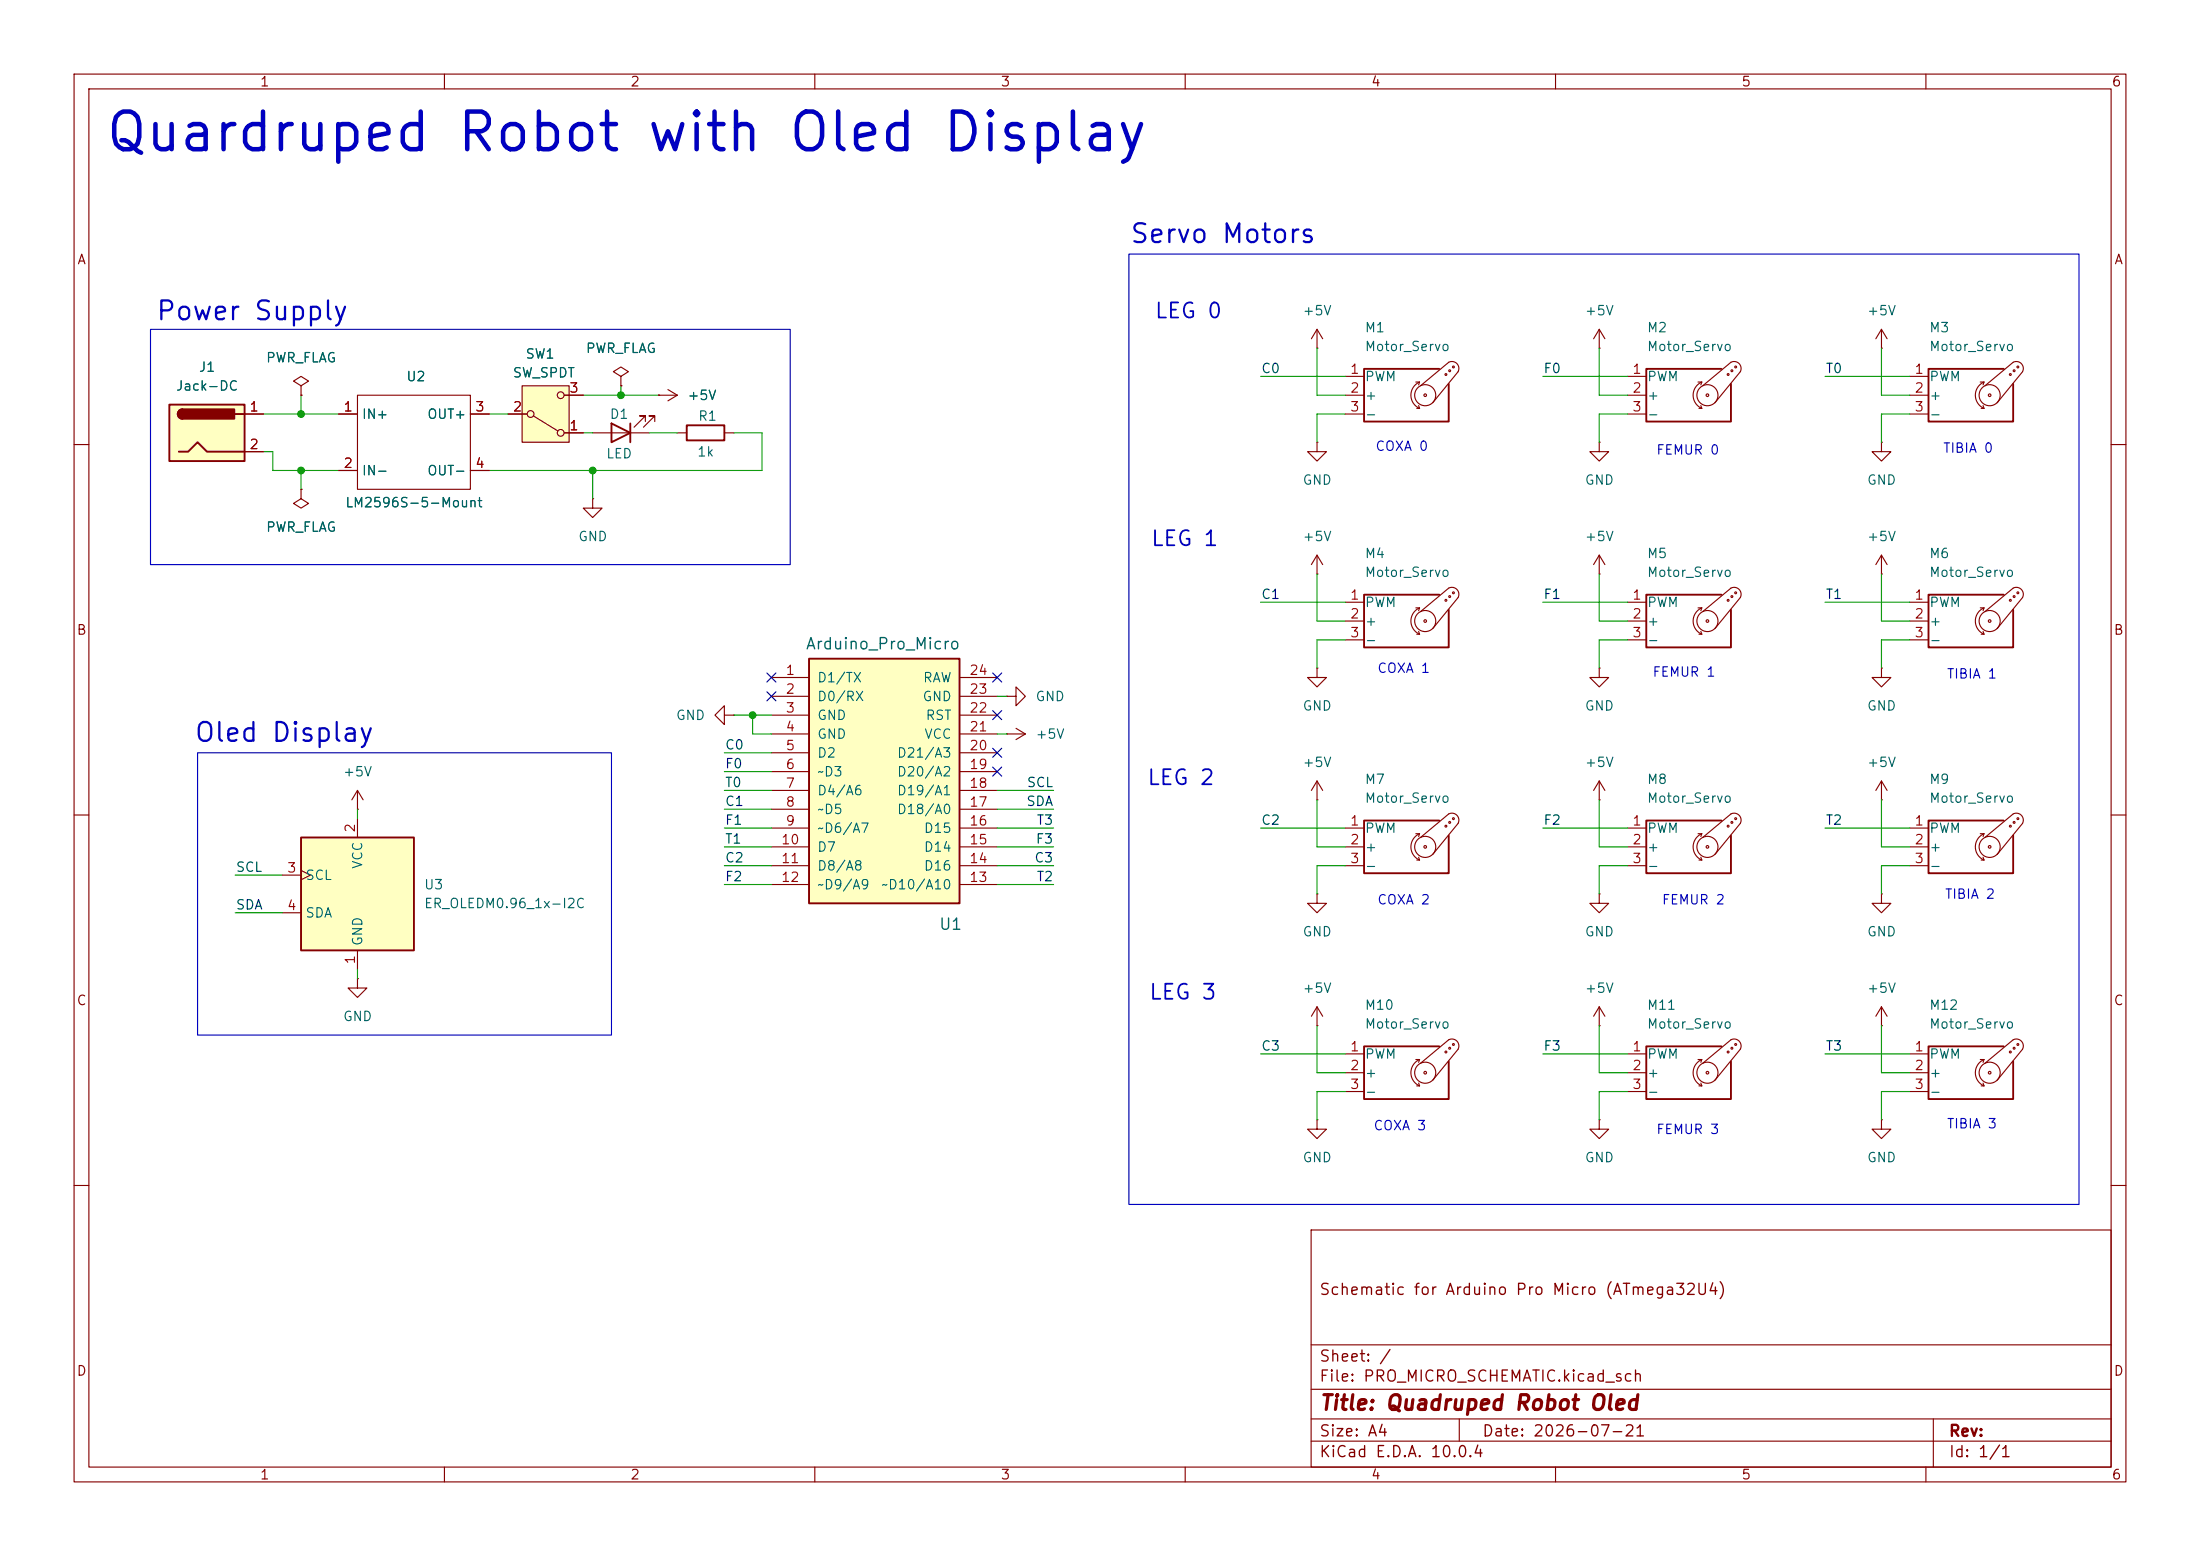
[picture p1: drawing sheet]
<svg xmlns="http://www.w3.org/2000/svg" width="297mm" height="210mm" viewBox="0 0 297 210" stroke-linecap="round" stroke-linejoin="round" font-family="sans-serif">
<g fill="none" stroke="#840000" stroke-width=".15">
<path d="M10 10h277v190h-277zM12 12h273v186h-273zM60 10v2M110 10v2M160 10v2M210 10v2M260 10v2M177.8 47h.1M177.8 44.5l-.8 1.2M177.8 44.5l.8 1.2M177.8 44.5v2.5M215.9 47h.1"/>
<path d="M215.9 44.5l-.8 1.2M215.9 44.5l.8 1.2M215.9 44.5v2.5M254 59.7v1.3h1.3l-1.3 1.2-1.3-1.2h1.3M254 59.7h.1M10 60h2M285 60h2M10 110h2M177.8 108h.1M177.8 105.4v2.6M177.8 105.4l-.8 1.3M177.8 105.4l.8 1.3"/>
<path d="M181.6 111.8h2.5M181.6 114.3h2.5M181.6 116.8h2.5M191.1 112.5h.5M191.3 116.1h.3M191.5 115.7l.1 .4M191.6 112.5a1.94 1.94 0 0 0-1.1 1.8 1.94 1.94 0 0 0 1.1 1.8M191.6 112.5l-.1 .4M196.8 111.1a.94 .94 0 0 0-.1-1.1 .94 .94 0 0 0-1.1-.1l-3.8 3.1M196.8 111.1l-3.4 4.2M285 110h2M177.8 138.4h.1"/>
<path d="M177.8 135.9v2.5M177.8 135.9l-.8 1.3M177.8 135.9l.8 1.3M10 160h2M177 166h108v32h-108zM285 160h2M60 198v2M110 198v2M160 198v2M177 194.5h108M177 191.5h108M177 187.5h108"/>
<path d="M177 181.5h108M197 191.5v3M210 198v2M260 198v2M261 191.5v6.5"/>
<circle cx="192.4" cy="114.3" r=".18"/>
<circle cx="192.4" cy="114.3" r="1.42"/>
<circle cx="195.2" cy="111.5" r=".13"/>
<circle cx="195.7" cy="111" r=".13"/>
<circle cx="196.2" cy="110.5" r=".13"/>
</g>
<path d="M194.3 110.7h-10.2v7.2h11.5v-5.1" fill="none" stroke="#840000" stroke-width=".25"/>
<path d="M109.2 88.9h20.3v33h-20.3z" fill="#ffffc2"/>
<path d="M82.5 57.2l2.6 1.2-2.6 1.3zM85.1 57.2v2.5M92.7 57.4h5.1v2h-5.1zM109.2 88.9h20.3v33h-20.3zM270.5 80.3h-10.2v7.1h11.5v-5.1M232.4 110.7h-10.2v7.2h11.5v-5.1M194.3 141.2h-10.2v7.1h11.5v-5M270.5 141.2h-10.2v7.1h11.5v-5" fill="none" stroke="#840000" stroke-width=".25"/>
<g fill="none" stroke="#840000" stroke-width=".15">
<path d="M45.7 55.9h2.6M48.3 53.3h15.2v12.7h-15.2zM63.5 55.9h2.5M80 58.4h7.6M87.1 56.9v-.8h-.7h.7l-1.5 1.6M88.4 56.9v-.8h-.8h.8l-1.5 1.6M88.9 53.3h.1M88.9 53.3h2.5M90.2 52.6l1.2 .7M91.4 58.4h1.3M91.4 53.3l-1.2 .8M97.8 58.4h1.3"/>
<path d="M177.8 59.7v1.3h1.3l-1.3 1.2-1.3-1.2h1.3M177.8 59.7h.1M40.6 66v1.3l1.1 .6-1.1 .7-1-.7 1-.6M40.6 66h.1M45.7 63.5h2.6M63.5 63.5h2.5M80 67.3v1.3h1.3l-1.3 1.3-1.3-1.3h1.3M80 67.3h.1M104.1 91.4h5.1M104.1 94h5.1M104.1 96.5h5.1M104.1 99.1h5.1"/>
<path d="M129.5 91.4h5.1M129.5 94h5.1M129.5 96.5h5.1M129.5 99.1h5.1M135.9 94h1.3v-1.3l1.2 1.3-1.2 1.3v-1.3M135.9 94h.1M135.9 99.1h.1M135.9 99.1h2.5M137.2 98.3l1.2 .8M138.4 99.1l-1.2 .7M215.9 90.2v1.2h1.3l-1.3 1.3-1.3-1.3h1.3M215.9 90.2h.1"/>
<path d="M254 90.2v1.2h1.3l-1.3 1.3-1.3-1.3h1.3M254 90.2h.1M257.8 81.3h2.5M257.8 83.8h2.5M257.8 86.4h2.5M267.3 82h.5M267.5 85.6h.3M267.7 85.2l.1 .4M267.8 82a1.94 1.94 0 0 0-1.1 1.8 1.94 1.94 0 0 0 1.1 1.8M267.8 82l-.1 .4M268 82.6l3.8-3.2a.94 .94 0 0 1 1.1 .1 .94 .94 0 0 1 .1 1.1l-3.4 4.2M104.1 101.6h5.1"/>
<path d="M104.1 104.1h5.1M104.1 106.7h5.1M104.1 109.2h5.1M104.1 111.8h5.1M104.1 114.3h5.1M104.1 116.8h5.1M104.1 119.4h5.1M129.5 101.6h5.1M129.5 104.1h5.1M129.5 106.7h5.1M129.5 109.2h5.1M129.5 111.8h5.1"/>
<path d="M129.5 114.3h5.1M129.5 116.8h5.1M129.5 119.4h5.1M215.9 108h.1M215.9 105.4l-.8 1.3M215.9 105.4l.8 1.3M215.9 105.4v2.6M219.7 111.8h2.5M219.7 114.3h2.5M219.7 116.8h2.5M229.2 112.5h.5M229.4 116.1h.3"/>
<path d="M229.6 115.7l.1 .4M229.7 112.5a1.94 1.94 0 0 0-1.1 1.8 1.94 1.94 0 0 0 1.1 1.8M229.7 112.5l-.1 .4M234.9 111.1a.94 .94 0 0 0-.1-1.1 .94 .94 0 0 0-1.1-.1l-3.8 3.1M234.9 111.1l-3.4 4.2M254 108h.1M254 105.4v2.6M254 105.4l-.8 1.3M254 105.4l.8 1.3M48.3 132.1v1.3h1.2l-1.2 1.2-1.3-1.2h1.3M48.3 132.1h.1M254 120.7v1.2h1.3l-1.3 1.3-1.3-1.3h1.3"/>
<path d="M254 120.7h.1M254 138.4h.1M254 135.9l-.8 1.3M254 135.9l.8 1.3M254 135.9v2.5M177.8 151.1v1.3h1.3l-1.3 1.3-1.3-1.3h1.3M177.8 151.1h.1M181.6 142.2h2.5M181.6 144.8h2.5M181.6 147.3h2.5M191.1 143h.5M191.3 146.6h.3"/>
<path d="M191.5 146.2l.1 .4M191.6 143a1.94 1.94 0 0 0-1.1 1.8 1.94 1.94 0 0 0 1.1 1.8M191.6 143l-.1 .4M196.8 141.6a.94 .94 0 0 0-.1-1.1 .94 .94 0 0 0-1.1-.2l-3.8 3.2M196.8 141.6l-3.4 4.2M257.8 142.2h2.5M257.8 144.8h2.5M257.8 147.3h2.5M267.3 143h.5M267.5 146.6h.3M267.7 146.2l.1 .4M267.8 143a1.94 1.94 0 0 0-1.1 1.8 1.94 1.94 0 0 0 1.1 1.8"/>
<path d="M267.8 143l-.1 .4M268 143.5l3.8-3.2a.94 .94 0 0 1 1.1 .2 .94 .94 0 0 1 .1 1.1l-3.4 4.2"/>
<circle cx="268.6" cy="83.8" r="1.42"/>
<circle cx="268.6" cy="83.8" r=".18"/>
<circle cx="271.4" cy="81" r=".13"/>
<circle cx="271.9" cy="80.5" r=".13"/>
<circle cx="272.4" cy="80" r=".13"/>
<circle cx="230.5" cy="114.3" r=".18"/>
<circle cx="230.5" cy="114.3" r="1.42"/>
<circle cx="233.3" cy="111.5" r=".13"/>
<circle cx="233.8" cy="111" r=".13"/>
<circle cx="234.3" cy="110.5" r=".13"/>
<circle cx="192.4" cy="144.8" r=".18"/>
<circle cx="192.4" cy="144.8" r="1.42"/>
<circle cx="195.2" cy="142" r=".13"/>
<circle cx="195.7" cy="141.5" r=".13"/>
<circle cx="196.2" cy="141" r=".13"/>
<circle cx="268.6" cy="144.8" r="1.42"/>
<circle cx="268.6" cy="144.8" r=".18"/>
<circle cx="271.4" cy="142" r=".13"/>
<circle cx="271.9" cy="141.5" r=".13"/>
<circle cx="272.4" cy="141" r=".13"/>
</g>
<path d="M40.6 113h15.3v15.3h-15.3z" fill="#ffffc2"/>
<path d="M194.3 49.8h-10.2v7.1h11.5v-5.1M40.6 113h15.3v15.3h-15.3z" fill="none" stroke="#840000" stroke-width=".25"/>
<g fill="none" stroke="#840000" stroke-width=".15">
<path d="M181.6 50.8h2.5M181.6 53.3h2.5M181.6 55.9h2.5M191.1 51.6h.5M191.3 55.1h.3M191.5 54.7l.1 .4M191.6 51.6a1.94 1.94 0 0 0-1.1 1.7 1.94 1.94 0 0 0 1.1 1.8M191.6 51.6l-.1 .3M196.8 50.2a.94 .94 0 0 0-.1-1.1 .94 .94 0 0 0-1.1-.2l-3.8 3.2M196.8 50.2l-3.4 4.2M38.1 118.1h2.5M40.6 117.5l1.3 .6-1.3 .6"/>
<path d="M48.3 110.5v2.5M38.1 123.2h2.5M48.3 128.3v2.5"/>
<circle cx="192.4" cy="53.3" r=".18"/>
<circle cx="192.4" cy="53.3" r="1.42"/>
<circle cx="195.2" cy="50.5" r=".13"/>
<circle cx="195.7" cy="50" r=".13"/>
<circle cx="196.2" cy="49.5" r=".13"/>
</g>
<path d="M70.5 52.1h6.3v7.6h-6.3z" fill="#ffffc2"/>
<g fill="none" stroke="#840000" stroke-width=".15">
<path d="M40.6 52.1l1.1-.7-1.1-.6-1 .6 1 .7v1.2M40.6 53.3h.1M68.6 55.9h2.5M70.5 52.1h6.3v7.6h-6.3zM72 56.1l3.3 2.1M76.2 58.4h2.5M76.2 53.3h2.5M83.8 50.8l1-.6-1-.7-1 .7 1 .6v1.3M83.8 52.1h.1M257.8 55.9h2.5M257.8 53.3h2.5M257.8 50.8h2.5"/>
<path d="M267.3 51.6h.5M267.5 55.1h.3M267.7 54.7l.1 .4M267.8 51.6a1.94 1.94 0 0 0-1.1 1.7 1.94 1.94 0 0 0 1.1 1.8M267.8 51.6l-.1 .3M268 52.1l3.8-3.2a.94 .94 0 0 1 1.1 .2 .94 .94 0 0 1 .1 1.1l-3.4 4.2M215.9 77.5h.1M215.9 74.9l-.8 1.3M215.9 74.9l.8 1.3M215.9 74.9v2.6M254 77.5h.1M254 74.9l-.8 1.3"/>
<path d="M254 74.9l.8 1.3M254 74.9v2.6M97.8 96.5v-1.2l-1.3 1.2 1.3 1.3v-1.3h1.3M99.1 96.5h.1M181.6 81.3h2.5M181.6 83.8h2.5M181.6 86.4h2.5M191.1 82h.5M191.3 85.6h.3M191.5 85.2l.1 .4M191.6 82a1.94 1.94 0 0 0-1.1 1.8 1.94 1.94 0 0 0 1.1 1.8M191.6 82l-.1 .4"/>
<path d="M196.8 80.6a.94 .94 0 0 0-.1-1.1 .94 .94 0 0 0-1.1-.1l-3.8 3.2M196.8 80.6l-3.4 4.2M219.7 81.3h2.5M219.7 83.8h2.5M219.7 86.4h2.5M229.2 82h.5M229.4 85.6h.3M229.6 85.2l.1 .4M229.7 82a1.94 1.94 0 0 0-1.1 1.8 1.94 1.94 0 0 0 1.1 1.8M229.7 82l-.1 .4M229.9 82.6l3.8-3.2a.94 .94 0 0 1 1.1 .1 .94 .94 0 0 1 .1 1.1l-3.4 4.2M48.3 109.2h.1"/>
<path d="M48.3 106.7l-.8 1.3M48.3 106.7l.7 1.3M48.3 106.7v2.5M257.8 111.8h2.5M257.8 114.3h2.5M257.8 116.8h2.5M267.3 112.5h.5M267.5 116.1h.3M267.7 115.7l.1 .4M267.8 112.5a1.94 1.94 0 0 0-1.1 1.8 1.94 1.94 0 0 0 1.1 1.8M267.8 112.5l-.1 .4M273 111.1a.94 .94 0 0 0-.1-1.1 .94 .94 0 0 0-1.1-.1l-3.8 3.1"/>
<path d="M273 111.1l-3.4 4.2M215.9 120.7v1.2h1.3l-1.3 1.3-1.3-1.3h1.3M215.9 120.7h.1M215.9 138.4h.1M215.9 135.9v2.5M215.9 135.9l-.8 1.3M215.9 135.9l.8 1.3"/>
<circle cx="71.6" cy="55.9" r=".46"/>
<circle cx="75.7" cy="58.4" r=".46"/>
<circle cx="75.7" cy="53.3" r=".46"/>
<circle cx="268.6" cy="53.3" r="1.42"/>
<circle cx="268.6" cy="53.3" r=".18"/>
<circle cx="271.4" cy="50.5" r=".13"/>
<circle cx="271.9" cy="50" r=".13"/>
<circle cx="272.4" cy="49.5" r=".13"/>
<circle cx="192.4" cy="83.8" r=".18"/>
<circle cx="192.4" cy="83.8" r="1.42"/>
<circle cx="195.2" cy="81" r=".13"/>
<circle cx="195.7" cy="80.5" r=".13"/>
<circle cx="196.2" cy="80" r=".13"/>
<circle cx="230.5" cy="83.8" r=".18"/>
<circle cx="230.5" cy="83.8" r="1.42"/>
<circle cx="233.3" cy="81" r=".13"/>
<circle cx="233.8" cy="80.5" r=".13"/>
<circle cx="234.3" cy="80" r=".13"/>
<circle cx="268.6" cy="114.3" r="1.42"/>
<circle cx="268.6" cy="114.3" r=".18"/>
<circle cx="271.4" cy="111.5" r=".13"/>
<circle cx="271.9" cy="111" r=".13"/>
<circle cx="272.4" cy="110.5" r=".13"/>
</g>
<path d="M270.5 49.8h-10.2v7.1h11.5v-5.1M194.3 80.3h-10.2v7.1h11.5v-5.1M232.4 80.3h-10.2v7.1h11.5v-5.1M270.5 110.7h-10.2v7.2h11.5v-5.1" fill="none" stroke="#840000" stroke-width=".25"/>
<path d="M22.9 54.6h10.1v7.6h-10.1z" fill="#ffffc2"/>
<path d="M22.9 54.6h10.1v7.6h-10.1zM24.6 55.2a.64 .64 0 0 0-.6 .7 .64 .64 0 0 0 .6 .6M31.7 55.9h1.3M232.4 49.8h-10.2v7.1h11.5v-5.1M24.1 61h1.3l1.3-1.3 1.2 1.3h5.1M232.4 141.2h-10.2v7.1h11.5v-5" fill="none" stroke="#840000" stroke-width=".25"/>
<g fill="#840000" stroke="#840000" stroke-width=".25">
<path d="M24.2 55.4l.4-.2v1.3a.63 .63 0 0 1-.5-.4 .63 .63 0 0 1 .1-.7z"/>
<path d="M24.6 55.2h7v1.3h-7z"/>
</g>
<g fill="none" stroke="#840000" stroke-width=".15">
<path d="M33 55.9h2.6M40.6 53.3h.1M45.7 55.9h2.6M63.5 55.9h2.5M68.6 55.9h2.5M76.2 53.3h2.5M76.2 58.4h2.5M83.8 52.1h.1M88.9 53.3h.1M215.9 59.7v1.3h1.3l-1.3 1.2-1.3-1.2h1.3M215.9 59.7h.1M219.7 55.9h2.5"/>
<path d="M219.7 50.8h2.5M219.7 53.3h2.5M229.2 51.6h.5M229.4 55.1h.3M229.6 54.7l.1 .4M229.7 51.6a1.94 1.94 0 0 0-1.1 1.7 1.94 1.94 0 0 0 1.1 1.8M229.7 51.6l-.1 .3M229.9 52.1l3.8-3.2a.94 .94 0 0 1 1.1 .2 .94 .94 0 0 1 .1 1.1l-3.4 4.2M254 47h.1M254 44.5l-.8 1.2M254 44.5l.8 1.2M254 44.5v2.5"/>
<path d="M33 61h2.6M40.6 66h.1M45.7 63.5h2.6M63.5 63.5h2.5M177.8 77.5h.1M177.8 74.9l-.8 1.3M177.8 74.9l.8 1.3M177.8 74.9v2.6M177.8 90.2v1.2h1.3l-1.3 1.3-1.3-1.3h1.3M177.8 90.2h.1M177.8 120.7v1.2h1.3l-1.3 1.3-1.3-1.3h1.3M177.8 120.7h.1"/>
<path d="M215.9 151.1v1.3h1.3l-1.3 1.3-1.3-1.3h1.3M215.9 151.1h.1M219.7 142.2h2.5M219.7 144.8h2.5M219.7 147.3h2.5M229.2 143h.5M229.4 146.6h.3M229.6 146.2l.1 .4M229.7 143a1.94 1.94 0 0 0-1.1 1.8 1.94 1.94 0 0 0 1.1 1.8M229.7 143l-.1 .4M229.9 143.5l3.8-3.2a.94 .94 0 0 1 1.1 .2 .94 .94 0 0 1 .1 1.1l-3.4 4.2M254 151.1v1.3h1.3l-1.3 1.3-1.3-1.3h1.3"/>
<path d="M254 151.1h.1"/>
<circle cx="230.5" cy="53.3" r=".18"/>
<circle cx="230.5" cy="53.3" r="1.42"/>
<circle cx="233.3" cy="50.5" r=".13"/>
<circle cx="233.8" cy="50" r=".13"/>
<circle cx="234.3" cy="49.5" r=".13"/>
<circle cx="230.5" cy="144.8" r=".18"/>
<circle cx="230.5" cy="144.8" r="1.42"/>
<circle cx="233.3" cy="142" r=".13"/>
<circle cx="233.8" cy="141.5" r=".13"/>
<circle cx="234.3" cy="141" r=".13"/>
</g>
<g fill="none" stroke="#009600" stroke-width=".15">
<path d="M35.6 55.9h10.1M40.6 53.3v2.6M66 55.9h2.6M78.7 58.4h1.3M78.7 53.3h10.2M83.8 52.1v1.2M87.6 58.4h3.8M99.1 58.4h3.8v5.1h-36.9M170.2 50.8h11.4M177.8 47v6.3h3.8M181.6 55.9h-3.8v3.8M208.3 50.8h11.4"/>
<path d="M215.9 47v6.3h3.8M219.7 55.9h-3.8v3.8M246.4 50.8h11.4M254 47v6.3h3.8M257.8 55.9h-3.8v3.8M35.6 61h1.2v2.5h8.9M40.6 63.5v2.5M80 63.5v3.8M177.8 77.5v6.3h3.8M215.9 77.5v6.3h3.8M254 77.5v6.3h3.8M99.1 96.5h5"/>
<path d="M101.6 96.5v2.6h2.5M134.6 99.1h1.3M134.6 94h1.3M170.2 81.3h11.4M181.6 86.4h-3.8v3.8M208.3 81.3h11.4M219.7 86.4h-3.8v3.8M246.4 81.3h11.4M257.8 86.4h-3.8v3.8M31.7 118.1h6.4M48.3 109.2v1.3M97.8 111.8h6.3"/>
<path d="M97.8 116.8h6.3M97.8 114.3h6.3M97.8 119.4h6.3M97.8 109.2h6.3M97.8 106.7h6.3M97.8 104.1h6.3M97.8 101.6h6.3M134.6 111.8h7.6M134.6 116.8h7.6M134.6 114.3h7.6M134.6 119.4h7.6M134.6 109.2h7.6"/>
<path d="M134.6 106.7h7.6M170.2 111.8h11.4M177.8 108v6.3h3.8M181.6 116.8h-3.8v3.9M208.3 111.8h11.4M215.9 108v6.3h3.8M219.7 116.8h-3.8v3.9M246.4 111.8h11.4M254 108v6.3h3.8M257.8 116.8h-3.8v3.9M31.7 123.2h6.4M48.3 130.8v1.3"/>
<path d="M177.8 138.4v6.4h3.8M215.9 138.4v6.4h3.8M254 138.4v6.4h3.8M170.2 142.2h11.4M181.6 147.3h-3.8v3.8M208.3 142.2h11.4M219.7 147.3h-3.8v3.8M246.4 142.2h11.4M257.8 147.3h-3.8v3.8"/>
</g>
<path d="M103.5 90.8l1.2 1.2M103.5 93.4l1.2 1.2M104.7 90.8l-1.2 1.2M104.7 93.4l-1.2 1.2M134 95.9l1.2 1.2M134 90.8l1.2 1.2M135.2 95.9l-1.2 1.2M135.2 90.8l-1.2 1.2M134 103.5l1.2 1.2M134 101l1.2 1.2M135.2 103.5l-1.2 1.2M135.2 101l-1.2 1.2" fill="none" stroke="#000084" stroke-width=".15"/>
<path d="M152.4 34.3h128.3v128.3h-128.3zM20.3 44.5h86.4v31.7h-86.4zM26.7 101.6h55.8v38.1h-55.8z" fill="none" stroke="#0000c2" stroke-width=".15"/>
<g fill="#009600" stroke="#009600" stroke-width=".14">
<circle cx="40.6" cy="63.5" r=".46"/>
<circle cx="40.6" cy="55.9" r=".46"/>
<circle cx="80" cy="63.5" r=".46"/>
<circle cx="83.8" cy="53.3" r=".46"/>
<circle cx="101.6" cy="96.5" r=".46"/>
</g>
<text font-size="5.1" fill="#0000c2" x="13.9" y="21.7">Quardruped Robot with Oled Display</text>
<g font-size="2.5" fill="#0000c2">
<text x="152.4" y="33.4">Servo Motors</text>
<text x="20.9" y="43.9">Power Supply</text>
<text x="26.1" y="100.8">Oled Display</text>
</g>
<g font-size="2" fill="#0000c2">
<text x="155.7" y="43.5">LEG 0</text>
<text x="155.2" y="74.2">LEG 1</text>
<text x="154.7" y="106.5">LEG 2</text>
<text x="155" y="135.4">LEG 3</text>
</g>
<text font-size="2" fill="#840000" x="178" y="190.8">Title: Quadruped Robot Oled</text>
<g font-size="1.5" fill="#006464">
<text x="108.7" y="88">Arduino_Pro_Micro</text>
<text x="126.7" y="125.9">U1</text>
</g>
<g font-size="1.5" fill="#840000">
<text x="178" y="175.2">Schematic for Arduino Pro Micro (ATmega32U4)</text>
<text x="178" y="184.2">Sheet: /</text>
<text x="178" y="186.9">File: PRO_MICRO_SCHEMATIC.kicad_sch</text>
<text x="178" y="197.1">KiCad E.D.A. 10.0.4</text>
<text x="178" y="194.3">Size: A4</text>
<text x="200" y="194.3">Date: 2026-07-21</text>
<text x="263" y="194.3">Rev:</text>
<text x="263" y="197.1">Id: 1/1</text>
</g>
<g font-size="1.3" fill="#840000">
<text x="35" y="12">1</text>
<text x="85" y="12">2</text>
<text x="135" y="12">3</text>
<text x="185" y="12">4</text>
<text x="235" y="12">5</text>
<text x="285" y="12">6</text>
<text x="10.3" y="36">A</text>
<text x="285.3" y="36">A</text>
<text x="10.3" y="86">B</text>
<text x="285.3" y="86">B</text>
<text x="10.3" y="136">C</text>
<text x="285.3" y="136">C</text>
<text x="10.3" y="186">D</text>
<text x="285.3" y="186">D</text>
<text x="35" y="200">1</text>
<text x="85" y="200">2</text>
<text x="135" y="200">3</text>
<text x="185" y="200">4</text>
<text x="235" y="200">5</text>
<text x="285" y="200">6</text>
</g>
<g font-size="1.3" fill="#006464">
<text x="79" y="48">PWR_FLAG</text>
<text x="175.8" y="42.9">+5V</text>
<text x="184.2" y="45.2">M1</text>
<text x="184.2" y="47.7">Motor_Servo</text>
<text x="213.9" y="42.9">+5V</text>
<text x="222.3" y="45.2">M2</text>
<text x="222.3" y="47.7">Motor_Servo</text>
<text x="252" y="42.9">+5V</text>
<text x="260.4" y="45.2">M3</text>
<text x="260.4" y="47.7">Motor_Servo</text>
<text x="23.7" y="53">Jack-DC</text>
<text x="26.7" y="50.5">J1</text>
<text x="35.8" y="49.2">PWR_FLAG</text>
<text x="54.8" y="51.8">U2</text>
<text x="69.1" y="51.3">SW_SPDT</text>
<text x="70.9" y="48.7">SW1</text>
<text x="184.2" y="51.8">PWM</text>
<text x="222.3" y="51.8">PWM</text>
<text x="260.4" y="51.8">PWM</text>
<text x="48.8" y="56.9">IN+</text>
<text x="57.6" y="56.9">OUT+</text>
<text x="82.2" y="56.9">D1</text>
<text x="92.7" y="54.3">+5V</text>
<text x="94.2" y="57.1">R1</text>
<text x="184.2" y="54.3">+</text>
<text x="184.2" y="56.9">-</text>
<text x="222.3" y="54.3">+</text>
<text x="222.3" y="56.9">-</text>
<text x="260.4" y="54.3">+</text>
<text x="260.4" y="56.9">-</text>
<text x="48.8" y="64.5">IN-</text>
<text x="57.6" y="64.5">OUT-</text>
<text x="81.7" y="62.2">LED</text>
<text x="94" y="61.9">1k</text>
<text x="175.8" y="65.7">GND</text>
<text x="213.9" y="65.7">GND</text>
<text x="252" y="65.7">GND</text>
<text x="46.5" y="68.8">LM2596S-5-Mount</text>
<text x="35.8" y="72.1">PWR_FLAG</text>
<text x="78" y="73.4">GND</text>
<text x="175.8" y="73.4">+5V</text>
<text x="184.2" y="75.6">M4</text>
<text x="213.9" y="73.4">+5V</text>
<text x="222.3" y="75.6">M5</text>
<text x="252" y="73.4">+5V</text>
<text x="260.4" y="75.6">M6</text>
<text x="184.2" y="78.2">Motor_Servo</text>
<text x="184.2" y="82.3">PWM</text>
<text x="222.3" y="78.2">Motor_Servo</text>
<text x="222.3" y="82.3">PWM</text>
<text x="260.4" y="78.2">Motor_Servo</text>
<text x="260.4" y="82.3">PWM</text>
<text x="184.2" y="84.8">+</text>
<text x="184.2" y="87.3">-</text>
<text x="222.3" y="84.8">+</text>
<text x="222.3" y="87.3">-</text>
<text x="260.4" y="84.8">+</text>
<text x="260.4" y="87.3">-</text>
<text x="110.2" y="92.4">D1/TX</text>
<text x="110.2" y="95">D0/RX</text>
<text x="124.5" y="95">GND</text>
<text x="124.5" y="92.4">RAW</text>
<text x="139.7" y="95">GND</text>
<text x="91.2" y="97.5">GND</text>
<text x="110.2" y="97.5">GND</text>
<text x="110.2" y="100">GND</text>
<text x="124.7" y="100">VCC</text>
<text x="124.9" y="97.5">RST</text>
<text x="139.7" y="100">+5V</text>
<text x="175.8" y="96.2">GND</text>
<text x="213.9" y="96.2">GND</text>
<text x="252" y="96.2">GND</text>
<text x="46.2" y="105.1">+5V</text>
<text x="110.2" y="102.6">D2</text>
<text x="110.2" y="105.1">~D3</text>
<text x="110.2" y="107.7">D4/A6</text>
<text x="121" y="107.7">D19/A1</text>
<text x="121" y="105.1">D20/A2</text>
<text x="121" y="102.6">D21/A3</text>
<text x="175.8" y="103.8">+5V</text>
<text x="184.2" y="106.1">M7</text>
<text x="213.9" y="103.8">+5V</text>
<text x="222.3" y="106.1">M8</text>
<text x="252" y="103.8">+5V</text>
<text x="260.4" y="106.1">M9</text>
<text x="110.2" y="110.2">~D5</text>
<text x="110.2" y="112.7">~D6/A7</text>
<text x="121" y="110.2">D18/A0</text>
<text x="124.6" y="112.7">D15</text>
<text x="184.2" y="108.7">Motor_Servo</text>
<text x="184.2" y="112.7">PWM</text>
<text x="222.3" y="108.7">Motor_Servo</text>
<text x="222.3" y="112.7">PWM</text>
<text x="260.4" y="108.7">Motor_Servo</text>
<text x="260.4" y="112.7">PWM</text>
<text x="41.1" y="119.1">SCL</text>
<text x="49.2" y="117.4" transform="rotate(-90 49.2 117.4)">VCC</text>
<text x="110.2" y="115.3">D7</text>
<text x="110.2" y="117.8">D8/A8</text>
<text x="124.6" y="117.8">D16</text>
<text x="124.6" y="115.3">D14</text>
<text x="184.2" y="115.3">+</text>
<text x="184.2" y="117.8">-</text>
<text x="222.3" y="115.3">+</text>
<text x="222.3" y="117.8">-</text>
<text x="260.4" y="115.3">+</text>
<text x="260.4" y="117.8">-</text>
<text x="41.1" y="124.2">SDA</text>
<text x="57.2" y="120.4">U3</text>
<text x="57.2" y="122.9">ER_OLEDM0.96_1x-I2C</text>
<text x="110.2" y="120.4">~D9/A9</text>
<text x="118.9" y="120.4">~D10/A10</text>
<text x="49.2" y="127.8" transform="rotate(-90 49.2 127.8)">GND</text>
<text x="175.8" y="126.7">GND</text>
<text x="213.9" y="126.7">GND</text>
<text x="252" y="126.7">GND</text>
<text x="175.8" y="134.3">+5V</text>
<text x="184.2" y="136.6">M10</text>
<text x="213.9" y="134.3">+5V</text>
<text x="222.3" y="136.6">M11</text>
<text x="252" y="134.3">+5V</text>
<text x="260.4" y="136.6">M12</text>
<text x="46.2" y="138.1">GND</text>
<text x="184.2" y="139.1">Motor_Servo</text>
<text x="184.2" y="143.2">PWM</text>
<text x="222.3" y="139.1">Motor_Servo</text>
<text x="222.3" y="143.2">PWM</text>
<text x="260.4" y="139.1">Motor_Servo</text>
<text x="260.4" y="143.2">PWM</text>
<text x="184.2" y="145.8">+</text>
<text x="184.2" y="148.3">-</text>
<text x="222.3" y="145.8">+</text>
<text x="222.3" y="148.3">-</text>
<text x="260.4" y="145.8">+</text>
<text x="260.4" y="148.3">-</text>
<text x="175.8" y="157.2">GND</text>
<text x="213.9" y="157.2">GND</text>
<text x="252" y="157.2">GND</text>
</g>
<g font-size="1.3" fill="#a90000">
<text x="76.8" y="53.3">3</text>
<text x="182.2" y="50.8">1</text>
<text x="182.2" y="53.3">2</text>
<text x="220.3" y="50.8">1</text>
<text x="220.3" y="53.3">2</text>
<text x="258.4" y="50.8">1</text>
<text x="258.4" y="53.3">2</text>
<text x="33.6" y="55.9">1</text>
<text x="46.3" y="55.9">1</text>
<text x="64.1" y="55.9">3</text>
<text x="69.1" y="55.9">2</text>
<text x="76.8" y="58.4">1</text>
<text x="182.2" y="55.9">3</text>
<text x="220.3" y="55.9">3</text>
<text x="258.4" y="55.9">3</text>
<text x="33.6" y="60.9">2</text>
<text x="46.3" y="63.5">2</text>
<text x="64.1" y="63.5">4</text>
<text x="182.2" y="81.3">1</text>
<text x="182.2" y="83.8">2</text>
<text x="220.3" y="81.3">1</text>
<text x="220.3" y="83.8">2</text>
<text x="258.4" y="81.3">1</text>
<text x="258.4" y="83.8">2</text>
<text x="182.2" y="86.3">3</text>
<text x="220.3" y="86.3">3</text>
<text x="258.4" y="86.3">3</text>
<text x="106" y="91.4">1</text>
<text x="106" y="94">2</text>
<text x="130.8" y="94">23</text>
<text x="130.8" y="91.4">24</text>
<text x="106" y="96.5">3</text>
<text x="106" y="99">4</text>
<text x="106" y="101.6">5</text>
<text x="130.8" y="101.6">20</text>
<text x="130.8" y="99">21</text>
<text x="130.8" y="96.5">22</text>
<text x="106" y="104.1">6</text>
<text x="106" y="106.7">7</text>
<text x="130.8" y="106.7">18</text>
<text x="130.8" y="104.1">19</text>
<text x="48.2" y="112.5" transform="rotate(-90 48.2 112.5)">2</text>
<text x="106" y="109.2">8</text>
<text x="106" y="111.7">9</text>
<text x="130.8" y="111.7">16</text>
<text x="130.8" y="109.2">17</text>
<text x="182.2" y="111.7">1</text>
<text x="220.3" y="111.7">1</text>
<text x="258.4" y="111.7">1</text>
<text x="38.7" y="118.1">3</text>
<text x="105.4" y="114.3">10</text>
<text x="105.4" y="116.8">11</text>
<text x="105.4" y="119.4">12</text>
<text x="130.8" y="119.4">13</text>
<text x="130.8" y="116.8">14</text>
<text x="130.8" y="114.3">15</text>
<text x="182.2" y="114.3">2</text>
<text x="182.2" y="116.8">3</text>
<text x="220.3" y="114.3">2</text>
<text x="220.3" y="116.8">3</text>
<text x="258.4" y="114.3">2</text>
<text x="258.4" y="116.8">3</text>
<text x="38.7" y="123.2">4</text>
<text x="48.2" y="130.2" transform="rotate(-90 48.2 130.2)">1</text>
<text x="182.2" y="142.2">1</text>
<text x="220.3" y="142.2">1</text>
<text x="258.4" y="142.2">1</text>
<text x="182.2" y="144.8">2</text>
<text x="182.2" y="147.3">3</text>
<text x="220.3" y="144.8">2</text>
<text x="220.3" y="147.3">3</text>
<text x="258.4" y="144.8">2</text>
<text x="258.4" y="147.3">3</text>
</g>
<g font-size="1.3" fill="#0f0f0f">
<text x="170.2" y="50.7">C0</text>
<text x="208.3" y="50.7">F0</text>
<text x="246.4" y="50.7">T0</text>
<text x="170.2" y="81.2">C1</text>
<text x="208.3" y="81.2">F1</text>
<text x="246.4" y="81.2">T1</text>
<text x="97.8" y="101.5">C0</text>
<text x="97.8" y="106.6">T0</text>
<text x="97.8" y="104">F0</text>
<text x="138.5" y="106.6">SCL</text>
<text x="97.8" y="111.6">F1</text>
<text x="97.8" y="109.1">C1</text>
<text x="138.5" y="109.1">SDA</text>
<text x="139.9" y="111.6">T3</text>
<text x="170.2" y="111.6">C2</text>
<text x="208.3" y="111.6">F2</text>
<text x="246.4" y="111.6">T2</text>
<text x="31.7" y="118">SCL</text>
<text x="97.8" y="116.7">C2</text>
<text x="97.8" y="114.2">T1</text>
<text x="97.8" y="119.3">F2</text>
<text x="139.6" y="116.7">C3</text>
<text x="139.7" y="114.2">F3</text>
<text x="139.9" y="119.3">T2</text>
<text x="31.7" y="123.1">SDA</text>
<text x="170.2" y="142.1">C3</text>
<text x="208.3" y="142.1">F3</text>
<text x="246.4" y="142.1">T3</text>
</g>
<g font-size="1.3" fill="#0000c2">
<text x="185.6" y="61.2">COXA 0</text>
<text x="223.5" y="61.7">FEMUR 0</text>
<text x="262.2" y="61.4">TIBIA 0</text>
<text x="185.8" y="91.1">COXA 1</text>
<text x="223" y="91.6">FEMUR 1</text>
<text x="262.7" y="91.9">TIBIA 1</text>
<text x="185.8" y="122.4">COXA 2</text>
<text x="224.3" y="122.4">FEMUR 2</text>
<text x="262.5" y="121.6">TIBIA 2</text>
<text x="185.3" y="152.9">COXA 3</text>
<text x="223.5" y="153.4">FEMUR 3</text>
<text x="262.7" y="152.6">TIBIA 3</text>
</g>
</svg>
